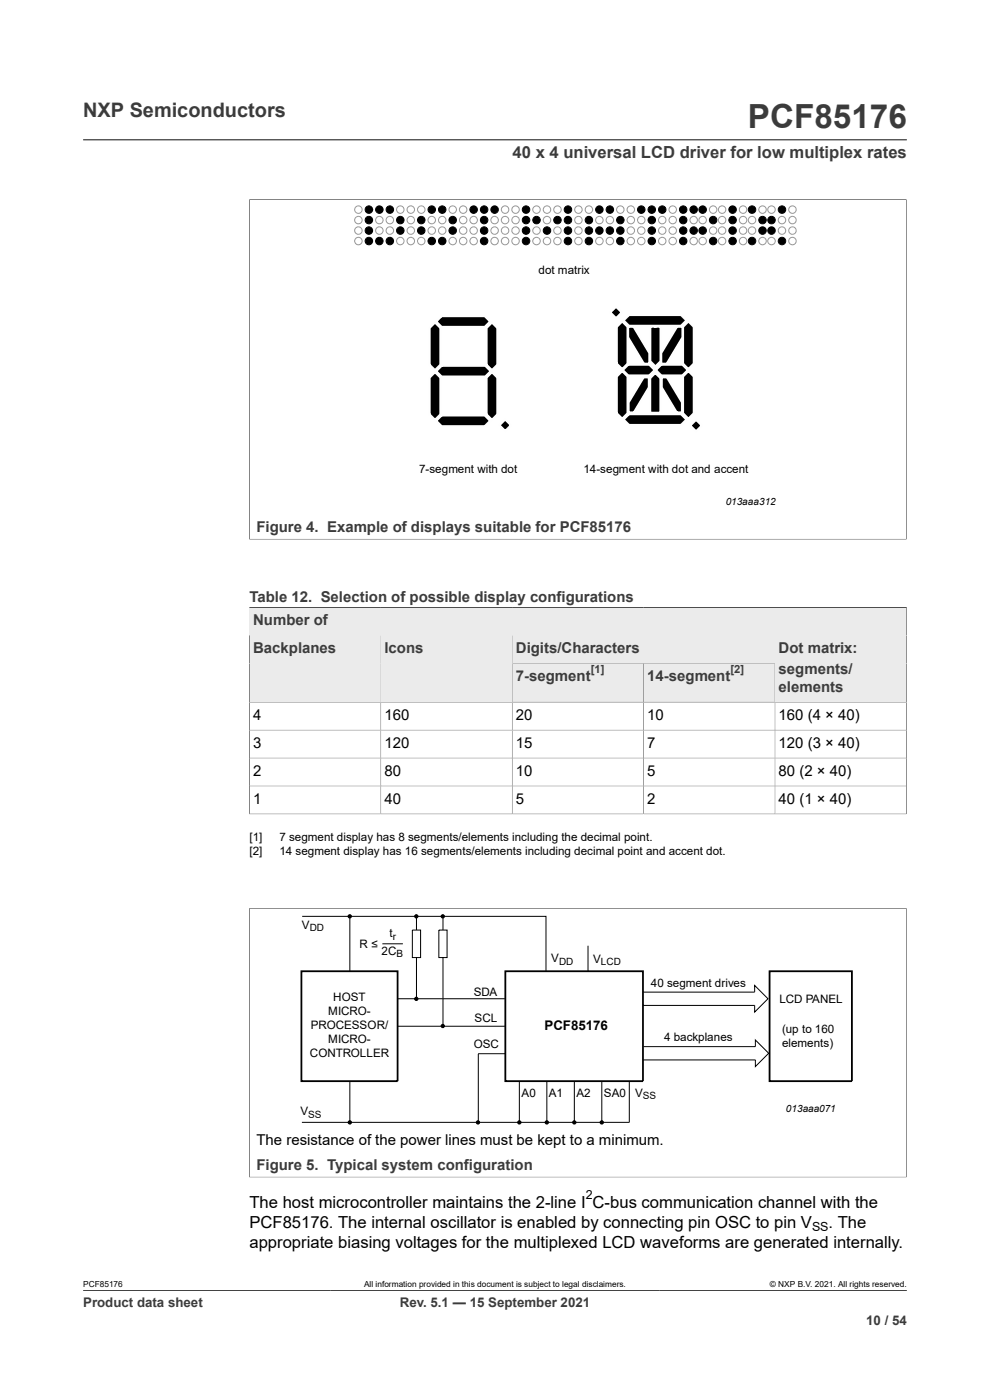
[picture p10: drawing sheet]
<svg xmlns="http://www.w3.org/2000/svg" width="210mm" height="297mm" viewBox="0 0 210 297" stroke-linecap="round" stroke-linejoin="round" font-family="sans-serif">
<path d="M17.6 29.7h174.8M52.8 42.3h139.5M52.9 42.3v72.2M192.3 42.3v72.2M52.8 114.4h139.5M52.9 128.9h139.4v5.9h-139.4z" fill="none" stroke="#3c3c3c" stroke-width=".21"/>
<g fill="#000">
<path d="M91.2 69.6l1.1-1.1 1.1 1.1v7.8l-1.1 1.1-1.1-1.1zM93.7 67.1h9.1l1.1 1.1-1.1 1.1h-9.1l-1.1-1.1zM93.7 77.6h9.2l1.1 1.1-1.1 1.2h-9.2l-1.1-1.2zM103.2 69.6l1.2-1.1 1.1 1.1v7.8l-1.1 1.1-1.2-1.1zM129.5 66.3l1.2-1.2 1.1 1.2-1.1 1.2zM130.9 69.3l1.1-1.1 1.1 1.1v7.8l-1.1 1.1-1.1-1.1zM132.2 78.5l1.1-1.1h4.4l1.1 1.1-1.1 1.1h-4.4zM133.4 66.9h11l1.2 1.1-1.2 1.1h-11l-1.1-1.1zM133.3 69.3h1.1l3.3 5.6v2.2h-1.1l-3.3-5.5zM138 69.3h2.1v7.3l-1.1 1.1-1-1.1zM140.3 77.4h4.4l1.1 1.1-1.1 1.1h-4.4l-1.1-1.1zM143.6 69.3h1.1v2.3l-3.3 5.5h-1.1v-2.2z"/>
<path d="M146 68.2l1.1 1.1v7.8l-1.1 1.1-1.1-1.1v-7.8zM91.2 80.1l1.1-1.1 1.1 1.1v7.8l-1.1 1.1-1.1-1.1zM92.6 89.3l1.1-1.1h9.1l1.1 1.1-1.1 1.1h-9.1zM104.4 79l1.1 1.1v7.8l-1.1 1.1-1.2-1.1v-7.8zM106 90.2l1.2-1.2 1.1 1.2-1.1 1.2zM130.9 79.9l1.1-1.1 1.1 1.1v7.8l-1.1 1.1-1.1-1.1zM133.4 87.9h11l1.2 1.1-1.2 1.1h-11l-1.1-1.1zM136.5 80.1h1.1v2.1l-3.2 5.3h-1v-2.1zM137.9 80.2l1.1-1 1.1 1v7.3h-2.2zM140.4 80.1h1.1l3.1 5.3v2.1h-1l-3.2-5.3zM146 78.8l1.1 1.1v7.8l-1.1 1.1-1.1-1.1v-7.8zM147.6 89.1l1.2 1.2-1.2 1.2-1.1-1.2z"/>
<circle cx="78.2" cy="48.9" r=".79"/>
<circle cx="78.2" cy="46.7" r=".79"/>
<circle cx="78.2" cy="44.5" r=".79"/>
<circle cx="78.2" cy="51.1" r=".79"/>
<circle cx="80.5" cy="44.5" r=".79"/>
<circle cx="80.5" cy="51.1" r=".79"/>
<circle cx="82.7" cy="44.5" r=".79"/>
<circle cx="82.7" cy="51.1" r=".79"/>
<circle cx="84.9" cy="48.9" r=".79"/>
<circle cx="84.9" cy="46.7" r=".79"/>
<circle cx="89.4" cy="48.9" r=".79"/>
<circle cx="89.4" cy="46.7" r=".79"/>
<circle cx="91.6" cy="44.5" r=".79"/>
<circle cx="91.6" cy="51.1" r=".79"/>
<circle cx="93.8" cy="44.5" r=".79"/>
<circle cx="93.8" cy="51.1" r=".79"/>
<circle cx="96" cy="48.9" r=".79"/>
<circle cx="96" cy="46.7" r=".79"/>
<circle cx="100.5" cy="44.5" r=".79"/>
<circle cx="102.7" cy="48.9" r=".79"/>
<circle cx="102.7" cy="46.7" r=".79"/>
<circle cx="102.7" cy="44.5" r=".79"/>
<circle cx="102.7" cy="51.1" r=".79"/>
<circle cx="104.9" cy="44.5" r=".79"/>
<circle cx="111.6" cy="48.9" r=".79"/>
<circle cx="111.6" cy="46.7" r=".79"/>
<circle cx="111.6" cy="44.5" r=".79"/>
<circle cx="111.6" cy="51.1" r=".79"/>
<circle cx="113.8" cy="46.7" r=".79"/>
<circle cx="116" cy="48.9" r=".79"/>
<circle cx="118.3" cy="46.7" r=".79"/>
<circle cx="120.5" cy="48.9" r=".79"/>
<circle cx="120.5" cy="46.7" r=".79"/>
<circle cx="120.5" cy="44.5" r=".79"/>
<circle cx="120.5" cy="51.1" r=".79"/>
<circle cx="124.9" cy="48.9" r=".79"/>
<circle cx="124.9" cy="46.7" r=".79"/>
<circle cx="124.9" cy="51.1" r=".79"/>
<circle cx="127.1" cy="48.9" r=".79"/>
<circle cx="127.1" cy="44.5" r=".79"/>
<circle cx="129.4" cy="48.9" r=".79"/>
<circle cx="129.4" cy="44.5" r=".79"/>
<circle cx="131.6" cy="48.9" r=".79"/>
<circle cx="131.6" cy="46.7" r=".79"/>
<circle cx="131.6" cy="51.1" r=".79"/>
<circle cx="136" cy="44.5" r=".79"/>
<circle cx="138.3" cy="48.9" r=".79"/>
<circle cx="138.3" cy="46.7" r=".79"/>
<circle cx="138.3" cy="44.5" r=".79"/>
<circle cx="138.3" cy="51.1" r=".79"/>
<circle cx="140.5" cy="44.5" r=".79"/>
<circle cx="144.9" cy="48.9" r=".79"/>
<circle cx="144.9" cy="46.7" r=".79"/>
<circle cx="144.9" cy="44.5" r=".79"/>
<circle cx="144.9" cy="51.1" r=".79"/>
<circle cx="147.1" cy="48.9" r=".79"/>
<circle cx="147.1" cy="44.5" r=".79"/>
<circle cx="149" cy="48.9" r=".79"/>
<circle cx="149" cy="44.5" r=".79"/>
<circle cx="151.3" cy="46.7" r=".79"/>
<circle cx="151.3" cy="51.1" r=".79"/>
<circle cx="155.4" cy="48.9" r=".79"/>
<circle cx="155.4" cy="46.7" r=".79"/>
<circle cx="155.4" cy="44.5" r=".79"/>
<circle cx="155.4" cy="51.1" r=".79"/>
<circle cx="159.5" cy="44.5" r=".79"/>
<circle cx="159.5" cy="51.1" r=".79"/>
<circle cx="161.7" cy="48.9" r=".79"/>
<circle cx="161.7" cy="46.7" r=".79"/>
<circle cx="163.7" cy="48.9" r=".79"/>
<circle cx="163.7" cy="46.7" r=".79"/>
<circle cx="165.9" cy="44.5" r=".79"/>
<circle cx="165.9" cy="51.1" r=".79"/>
</g>
<g fill="none" stroke="#fefefe" stroke-width=".38">
<path d="M91.2 69.6l1.1-1.1 1.1 1.1v7.8l-1.1 1.1-1.1-1.1zM93.7 67.1h9.1l1.1 1.1-1.1 1.1h-9.1l-1.1-1.1zM93.7 77.6h9.2l1.1 1.1-1.1 1.2h-9.2l-1.1-1.2zM103.2 69.6l1.2-1.1 1.1 1.1v7.8l-1.1 1.1-1.2-1.1zM104.4 79l1.1 1.1v7.8l-1.1 1.1-1.2-1.1v-7.8zM129.5 66.3l1.2-1.2 1.1 1.2-1.1 1.2zM130.9 69.3l1.1-1.1 1.1 1.1v7.8l-1.1 1.1-1.1-1.1zM130.9 79.9l1.1-1.1 1.1 1.1v7.8l-1.1 1.1-1.1-1.1zM132.2 78.5l1.1-1.1h4.4l1.1 1.1-1.1 1.1h-4.4zM133.3 69.3h1.1l3.3 5.6v2.2h-1.1l-3.3-5.5zM133.4 66.9h11l1.2 1.1-1.2 1.1h-11l-1.1-1.1zM138 69.3h2.1v7.3l-1.1 1.1-1-1.1z"/>
<path d="M140.3 77.4h4.4l1.1 1.1-1.1 1.1h-4.4l-1.1-1.1zM143.6 69.3h1.1v2.3l-3.3 5.5h-1.1v-2.2zM146 68.2l1.1 1.1v7.8l-1.1 1.1-1.1-1.1v-7.8zM146 78.8l1.1 1.1v7.8l-1.1 1.1-1.1-1.1v-7.8zM91.2 80.1l1.1-1.1 1.1 1.1v7.8l-1.1 1.1-1.1-1.1zM92.6 89.3l1.1-1.1h9.1l1.1 1.1-1.1 1.1h-9.1zM106 90.2l1.2-1.2 1.1 1.2-1.1 1.2zM133.4 87.9h11l1.2 1.1-1.2 1.1h-11l-1.1-1.1zM136.5 80.1h1.1v2.1l-3.2 5.3h-1v-2.1zM137.9 80.2l1.1-1 1.1 1v7.3h-2.2zM140.4 80.1h1.1l3.1 5.3v2.1h-1l-3.2-5.3zM147.6 89.1l1.2 1.2-1.2 1.2-1.1-1.2z"/>
</g>
<g fill="none" stroke="#000" stroke-width=".21">
<circle cx="78.2" cy="48.9" r=".79"/>
<circle cx="78.2" cy="46.7" r=".79"/>
<circle cx="78.2" cy="44.5" r=".79"/>
<circle cx="78.2" cy="51.1" r=".79"/>
<circle cx="80.5" cy="44.5" r=".79"/>
<circle cx="80.5" cy="51.1" r=".79"/>
<circle cx="82.7" cy="44.5" r=".79"/>
<circle cx="82.7" cy="51.1" r=".79"/>
<circle cx="84.9" cy="48.9" r=".79"/>
<circle cx="84.9" cy="46.7" r=".79"/>
<circle cx="89.4" cy="48.9" r=".79"/>
<circle cx="89.4" cy="46.7" r=".79"/>
<circle cx="91.6" cy="44.5" r=".79"/>
<circle cx="91.6" cy="51.1" r=".79"/>
<circle cx="93.8" cy="44.5" r=".79"/>
<circle cx="93.8" cy="51.1" r=".79"/>
<circle cx="96" cy="48.9" r=".79"/>
<circle cx="96" cy="46.7" r=".79"/>
<circle cx="100.5" cy="44.5" r=".79"/>
<circle cx="102.7" cy="48.9" r=".79"/>
<circle cx="102.7" cy="46.7" r=".79"/>
<circle cx="102.7" cy="44.5" r=".79"/>
<circle cx="102.7" cy="51.1" r=".79"/>
<circle cx="104.9" cy="44.5" r=".79"/>
<circle cx="111.6" cy="48.9" r=".79"/>
<circle cx="111.6" cy="46.7" r=".79"/>
<circle cx="111.6" cy="44.5" r=".79"/>
<circle cx="111.6" cy="51.1" r=".79"/>
<circle cx="113.8" cy="46.7" r=".79"/>
<circle cx="116" cy="48.9" r=".79"/>
<circle cx="118.3" cy="46.7" r=".79"/>
<circle cx="120.5" cy="48.9" r=".79"/>
<circle cx="120.5" cy="46.7" r=".79"/>
<circle cx="120.5" cy="44.5" r=".79"/>
<circle cx="120.5" cy="51.1" r=".79"/>
<circle cx="124.9" cy="48.9" r=".79"/>
<circle cx="124.9" cy="46.7" r=".79"/>
<circle cx="124.9" cy="51.1" r=".79"/>
<circle cx="127.1" cy="48.9" r=".79"/>
<circle cx="127.1" cy="44.5" r=".79"/>
<circle cx="129.4" cy="48.9" r=".79"/>
<circle cx="129.4" cy="44.5" r=".79"/>
<circle cx="131.6" cy="48.9" r=".79"/>
<circle cx="131.6" cy="46.7" r=".79"/>
<circle cx="131.6" cy="51.1" r=".79"/>
<circle cx="136" cy="44.5" r=".79"/>
<circle cx="138.3" cy="48.9" r=".79"/>
<circle cx="138.3" cy="46.7" r=".79"/>
<circle cx="138.3" cy="44.5" r=".79"/>
<circle cx="138.3" cy="51.1" r=".79"/>
<circle cx="140.5" cy="44.5" r=".79"/>
<circle cx="144.9" cy="48.9" r=".79"/>
<circle cx="144.9" cy="46.7" r=".79"/>
<circle cx="144.9" cy="44.5" r=".79"/>
<circle cx="144.9" cy="51.1" r=".79"/>
<circle cx="147.1" cy="48.9" r=".79"/>
<circle cx="147.1" cy="44.5" r=".79"/>
<circle cx="149" cy="48.9" r=".79"/>
<circle cx="149" cy="44.5" r=".79"/>
<circle cx="151.3" cy="46.7" r=".79"/>
<circle cx="151.3" cy="51.1" r=".79"/>
<circle cx="155.4" cy="48.9" r=".79"/>
<circle cx="155.4" cy="46.7" r=".79"/>
<circle cx="155.4" cy="44.5" r=".79"/>
<circle cx="155.4" cy="51.1" r=".79"/>
<circle cx="159.5" cy="44.5" r=".79"/>
<circle cx="159.5" cy="51.1" r=".79"/>
<circle cx="161.7" cy="48.9" r=".79"/>
<circle cx="161.7" cy="46.7" r=".79"/>
<circle cx="163.7" cy="48.9" r=".79"/>
<circle cx="163.7" cy="46.7" r=".79"/>
<circle cx="165.9" cy="44.5" r=".79"/>
<circle cx="165.9" cy="51.1" r=".79"/>
</g>
<g fill="none" stroke="#989898" stroke-width=".21">
<circle cx="76" cy="48.9" r=".79"/>
<circle cx="76" cy="46.7" r=".79"/>
<circle cx="76" cy="44.5" r=".79"/>
<circle cx="76" cy="51.1" r=".79"/>
<circle cx="80.5" cy="48.9" r=".79"/>
<circle cx="80.5" cy="46.7" r=".79"/>
<circle cx="82.7" cy="48.9" r=".79"/>
<circle cx="82.7" cy="46.7" r=".79"/>
<circle cx="84.9" cy="44.5" r=".79"/>
<circle cx="84.9" cy="51.1" r=".79"/>
<circle cx="87.1" cy="48.9" r=".79"/>
<circle cx="87.1" cy="46.7" r=".79"/>
<circle cx="87.1" cy="44.5" r=".79"/>
<circle cx="87.1" cy="51.1" r=".79"/>
<circle cx="89.4" cy="44.5" r=".79"/>
<circle cx="89.4" cy="51.1" r=".79"/>
<circle cx="91.6" cy="48.9" r=".79"/>
<circle cx="91.6" cy="46.7" r=".79"/>
<circle cx="93.8" cy="48.9" r=".79"/>
<circle cx="93.8" cy="46.7" r=".79"/>
<circle cx="96" cy="44.5" r=".79"/>
<circle cx="96" cy="51.1" r=".79"/>
<circle cx="98.2" cy="48.9" r=".79"/>
<circle cx="98.2" cy="46.7" r=".79"/>
<circle cx="98.2" cy="44.5" r=".79"/>
<circle cx="98.2" cy="51.1" r=".79"/>
<circle cx="100.5" cy="48.9" r=".79"/>
<circle cx="100.5" cy="46.7" r=".79"/>
<circle cx="100.5" cy="51.1" r=".79"/>
<circle cx="104.9" cy="48.9" r=".79"/>
<circle cx="104.9" cy="46.7" r=".79"/>
<circle cx="104.9" cy="51.1" r=".79"/>
<circle cx="107.1" cy="48.9" r=".79"/>
<circle cx="107.1" cy="46.7" r=".79"/>
<circle cx="107.1" cy="44.5" r=".79"/>
<circle cx="107.1" cy="51.1" r=".79"/>
<circle cx="109.4" cy="48.9" r=".79"/>
<circle cx="109.4" cy="46.7" r=".79"/>
<circle cx="109.4" cy="44.5" r=".79"/>
<circle cx="109.4" cy="51.1" r=".79"/>
<circle cx="113.8" cy="48.9" r=".79"/>
<circle cx="113.8" cy="44.5" r=".79"/>
<circle cx="113.8" cy="51.1" r=".79"/>
<circle cx="116" cy="46.7" r=".79"/>
<circle cx="116" cy="44.5" r=".79"/>
<circle cx="116" cy="51.1" r=".79"/>
<circle cx="118.3" cy="48.9" r=".79"/>
<circle cx="118.3" cy="44.5" r=".79"/>
<circle cx="118.3" cy="51.1" r=".79"/>
<circle cx="122.7" cy="48.9" r=".79"/>
<circle cx="122.7" cy="46.7" r=".79"/>
<circle cx="122.7" cy="44.5" r=".79"/>
<circle cx="122.7" cy="51.1" r=".79"/>
<circle cx="124.9" cy="44.5" r=".79"/>
<circle cx="127.1" cy="46.7" r=".79"/>
<circle cx="127.1" cy="51.1" r=".79"/>
<circle cx="129.4" cy="46.7" r=".79"/>
<circle cx="129.4" cy="51.1" r=".79"/>
<circle cx="131.6" cy="44.5" r=".79"/>
<circle cx="133.8" cy="48.9" r=".79"/>
<circle cx="133.8" cy="46.7" r=".79"/>
<circle cx="133.8" cy="44.5" r=".79"/>
<circle cx="133.8" cy="51.1" r=".79"/>
<circle cx="136" cy="48.9" r=".79"/>
<circle cx="136" cy="46.7" r=".79"/>
<circle cx="136" cy="51.1" r=".79"/>
<circle cx="140.5" cy="48.9" r=".79"/>
<circle cx="140.5" cy="46.7" r=".79"/>
<circle cx="140.5" cy="51.1" r=".79"/>
<circle cx="142.7" cy="48.9" r=".79"/>
<circle cx="142.7" cy="46.7" r=".79"/>
<circle cx="142.7" cy="44.5" r=".79"/>
<circle cx="142.7" cy="51.1" r=".79"/>
<circle cx="147.1" cy="46.7" r=".79"/>
<circle cx="147.1" cy="51.1" r=".79"/>
<circle cx="149" cy="46.7" r=".79"/>
<circle cx="149" cy="51.1" r=".79"/>
<circle cx="151.3" cy="48.9" r=".79"/>
<circle cx="151.3" cy="44.5" r=".79"/>
<circle cx="153.2" cy="48.9" r=".79"/>
<circle cx="153.2" cy="46.7" r=".79"/>
<circle cx="153.2" cy="44.5" r=".79"/>
<circle cx="153.2" cy="51.1" r=".79"/>
<circle cx="157.6" cy="48.9" r=".79"/>
<circle cx="157.6" cy="46.7" r=".79"/>
<circle cx="157.6" cy="44.5" r=".79"/>
<circle cx="157.6" cy="51.1" r=".79"/>
<circle cx="159.5" cy="48.9" r=".79"/>
<circle cx="159.5" cy="46.7" r=".79"/>
<circle cx="161.7" cy="44.5" r=".79"/>
<circle cx="161.7" cy="51.1" r=".79"/>
<circle cx="163.7" cy="44.5" r=".79"/>
<circle cx="163.7" cy="51.1" r=".79"/>
<circle cx="165.9" cy="48.9" r=".79"/>
<circle cx="165.9" cy="46.7" r=".79"/>
<circle cx="168.1" cy="48.9" r=".79"/>
<circle cx="168.1" cy="46.7" r=".79"/>
<circle cx="168.1" cy="44.5" r=".79"/>
<circle cx="168.1" cy="51.1" r=".79"/>
</g>
<path d="M53 128.9h139.2v5.8h-139.2z" fill="#ebebeb"/>
<path d="M108.7 134.8h55.7v5.9h-55.7z" fill="none" stroke="#3c3c3c" stroke-width=".21"/>
<path d="M108.7 134.9h55.6v5.7h-55.6z" fill="#ebebeb"/>
<path d="M52.9 134.8h27.9v14.2h-27.9z" fill="none" stroke="#3c3c3c" stroke-width=".21"/>
<path d="M53 134.9h27.7v14h-27.7z" fill="#ebebeb"/>
<path d="M80.8 134.8h27.9v14.2h-27.9z" fill="none" stroke="#3c3c3c" stroke-width=".21"/>
<g fill="#ebebeb">
<path d="M80.9 134.9h27.7v14h-27.7z"/>
<path d="M108.7 140.8h27.8v8.1h-27.8z"/>
</g>
<path d="M108.7 140.7h27.8v8.3h-27.8z" fill="none" stroke="#3c3c3c" stroke-width=".21"/>
<path d="M136.6 140.8h27.7v8.1h-27.7z" fill="#ebebeb"/>
<path d="M164.4 140.7h-27.9v8.3h55.8v-14.2h-27.9v14.2" fill="none" stroke="#3c3c3c" stroke-width=".21"/>
<path d="M164.5 134.9h27.7v14h-27.7z" fill="#ebebeb"/>
<g fill="none" stroke="#3c3c3c" stroke-width=".21">
<path d="M52.9 128.9h139.4M52.9 154.9h139.4M80.8 149v23.7M108.7 149v23.7M136.5 149v23.7M164.4 149v23.7M52.8 172.7h139.5M52.9 160.8h139.4M52.9 166.7h139.4M52.9 172.7v-23.7h139.4v23.7M52.8 192.7h139.5M52.9 192.6v57.2"/>
<path d="M192.3 192.6v57.2M52.8 249.7h139.5M17.6 273.8h174.8"/>
</g>
<g fill="none" stroke="#000" stroke-width=".21">
<path d="M64.1 194.4h51.7v11.7M74.2 194.4v11.7M87.5 197.3h1.7v5.8h-1.7zM88.3 194.5v2.8M93.1 197.3h1.7v5.8h-1.7zM94 194.5v2.8M81.1 200.2h4.4M84.3 211.9h22.8M84.4 217.7h22.8M88.3 203.1v8.8M94 203.1v14.6M124.7 200.6v5.5"/>
<path d="M136.3 210.5h23.8v-1.4l2.8 2.8-2.8 2.8v-1.4h-23.8M74.2 229.5v8.6M101.4 223.5h5.9M101.5 223.6v14.5M110.2 229.4v8.7M116 229.4v8.7M121.8 229.4v8.7M127.7 229.4v8.7M133.5 229.4v8.7h-69.5M136.5 222h23.7v-1.4l2.9 2.8-2.9 2.9v-1.4h-23.7"/>
<circle cx="74.2" cy="194.4" r=".35"/>
<circle cx="88.3" cy="194.4" r=".35"/>
<circle cx="93.9" cy="194.4" r=".35"/>
<circle cx="88.3" cy="211.9" r=".35"/>
<circle cx="93.9" cy="217.7" r=".35"/>
<circle cx="74.2" cy="238.1" r=".35"/>
<circle cx="101.4" cy="238.1" r=".35"/>
<circle cx="110.2" cy="238.1" r=".35"/>
<circle cx="116" cy="238.1" r=".35"/>
<circle cx="121.8" cy="238.1" r=".35"/>
<circle cx="127.6" cy="238.1" r=".35"/>
</g>
<path d="M63.9 206h20.4v23.4h-20.4zM107.2 206h29.2v23.4h-29.2zM163.2 206h17.5v23.4h-17.5z" fill="none" stroke="#000" stroke-width=".38"/>
<g fill="#000">
<circle cx="74.2" cy="194.4" r=".35"/>
<circle cx="88.3" cy="194.4" r=".35"/>
<circle cx="93.9" cy="194.4" r=".35"/>
<circle cx="88.3" cy="211.9" r=".35"/>
<circle cx="93.9" cy="217.7" r=".35"/>
<circle cx="74.2" cy="238.1" r=".35"/>
<circle cx="101.4" cy="238.1" r=".35"/>
<circle cx="110.2" cy="238.1" r=".35"/>
<circle cx="116" cy="238.1" r=".35"/>
<circle cx="121.8" cy="238.1" r=".35"/>
<circle cx="127.6" cy="238.1" r=".35"/>
</g>
<text font-size="7.1" fill="#3c3c3c" x="158.6" y="27.2">PCF85176</text>
<text font-size="4.2" fill="#3c3c3c" x="17.6" y="24.8">NXP Semiconductors</text>
<text font-size="3.5" fill="#3c3c3c" x="108.7" y="33.5">40 x 4 universal LCD driver for low multiplex rates</text>
<g font-size="3.5">
<text x="52.9" y="256.3">The host microcontroller maintains the 2-line I C-bus communication channel with the</text>
<text x="52.9" y="260.5">PCF85176. The internal oscillator is enabled by connecting pin OSC to pin V</text>
<text x="175.8" y="260.5">. The</text>
<text x="52.9" y="264.7">appropriate biasing voltages for the multiplexed LCD waveforms are generated internally.</text>
</g>
<g font-size="3.2" fill="#3c3c3c">
<text x="54.4" y="112.9">Figure 4. Example of displays suitable for PCF85176</text>
<text x="52.9" y="127.7">Table 12. Selection of possible display configurations</text>
<text x="53.7" y="132.6">Number of</text>
<text x="53.7" y="138.6">Backplanes</text>
<text x="81.6" y="138.6">Icons</text>
<text x="109.4" y="138.6">Digits/Characters</text>
<text x="165.2" y="138.6">Dot matrix:</text>
<text x="165.2" y="143">segments/</text>
<text x="109.4" y="144.5">7-segment</text>
<text x="137.3" y="144.5">14-segment</text>
<text x="165.2" y="146.8">elements</text>
<text x="54.4" y="248.2">Figure 5. Typical system configuration</text>
</g>
<g font-size="3.2">
<text x="53.7" y="152.7">4</text>
<text x="81.6" y="152.7">160</text>
<text x="109.4" y="152.7">20</text>
<text x="137.3" y="152.7">10</text>
<text x="165.2" y="152.7">160 (4 × 40)</text>
<text x="53.7" y="158.7">3</text>
<text x="81.6" y="158.7">120</text>
<text x="109.4" y="158.7">15</text>
<text x="137.3" y="158.7">7</text>
<text x="165.2" y="158.7">120 (3 × 40)</text>
<text x="53.7" y="164.6">2</text>
<text x="81.6" y="164.6">80</text>
<text x="109.4" y="164.6">10</text>
<text x="137.3" y="164.6">5</text>
<text x="165.2" y="164.6">80 (2 × 40)</text>
<text x="53.7" y="170.5">1</text>
<text x="81.6" y="170.5">40</text>
<text x="109.4" y="170.5">5</text>
<text x="137.3" y="170.5">2</text>
<text x="165.2" y="170.5">40 (1 × 40)</text>
<text x="54.4" y="243">The resistance of the power lines must be kept to a minimum.</text>
</g>
<text font-size="2.8" x="115.5" y="218.5">PCF85176</text>
<g font-size="2.8" fill="#3c3c3c">
<text x="17.6" y="277.3">Product data sheet</text>
<text x="84.8" y="277.3">Rev. 5.1 — 15 September 2021</text>
<text x="183.7" y="281">10 / 54</text>
</g>
<g font-size="2.6">
<text x="124.2" y="254.4">2</text>
<text x="172.2" y="261.2">SS</text>
</g>
<g font-size="2.5">
<text x="114.2" y="58.2">dot matrix</text>
<text x="88.9" y="100.3">7-segment with dot</text>
<text x="123.7" y="100.3">14-segment with dot and accent</text>
<text x="52.9" y="178.3">[1]</text>
<text x="59.3" y="178.3">7 segment display has 8 segments/elements including the decimal point.</text>
<text x="52.9" y="181.3">[2]</text>
<text x="59.3" y="181.3">14 segment display has 16 segments/elements including decimal point and accent dot.</text>
<text x="64" y="197">V</text>
<text x="76.3" y="201">R ≤</text>
<text x="80.9" y="202.5">2C</text>
<text x="82.6" y="198.8">t</text>
<text x="116.9" y="204.1">V</text>
<text x="125.8" y="204.2">V</text>
<text x="138.1" y="209.4">40 segment drives</text>
<text x="69.6" y="215.3">MICRO-</text>
<text x="70.7" y="212.3">HOST</text>
<text x="100.5" y="211.2">SDA</text>
<text x="165.3" y="212.9">LCD PANEL</text>
<text x="65.9" y="218.3">PROCESSOR/</text>
<text x="69.6" y="221.3">MICRO-</text>
<text x="100.7" y="216.8">SCL</text>
<text x="140.9" y="220.9">4 backplanes</text>
<text x="165.9" y="219.2">(up to 160</text>
<text x="65.8" y="224.2">CONTROLLER</text>
<text x="100.5" y="222.4">OSC</text>
<text x="165.9" y="222.2">elements)</text>
<text x="110.6" y="232.7">A0</text>
<text x="116.4" y="232.7">A1</text>
<text x="122.3" y="232.7">A2</text>
<text x="128.1" y="232.7">SA0</text>
<text x="134.7" y="232.7">V</text>
<text x="63.7" y="236.6">V</text>
</g>
<g font-size="2.4" fill="#3c3c3c">
<text x="125.3" y="142.8">[1]</text>
<text x="154.9" y="142.8">[2]</text>
</g>
<g font-size="2.1">
<text x="154" y="107.2">013aaa312</text>
<text x="65.7" y="197.5">DD</text>
<text x="83.3" y="199.4">r</text>
<text x="84.1" y="203">B</text>
<text x="118.6" y="204.6">DD</text>
<text x="127.5" y="204.8">LCD</text>
<text x="136.4" y="233.2">SS</text>
<text x="65.4" y="237.1">SS</text>
<text x="166.7" y="235.8">013aaa071</text>
</g>
<g font-size="1.8">
<text x="17.6" y="273.1">PCF85176</text>
<text x="77.2" y="273.1">All information provided in this document is subject to legal disclaimers.</text>
<text x="163.3" y="273.1">© NXP B.V. 2021. All rights reserved.</text>
</g>
</svg>
